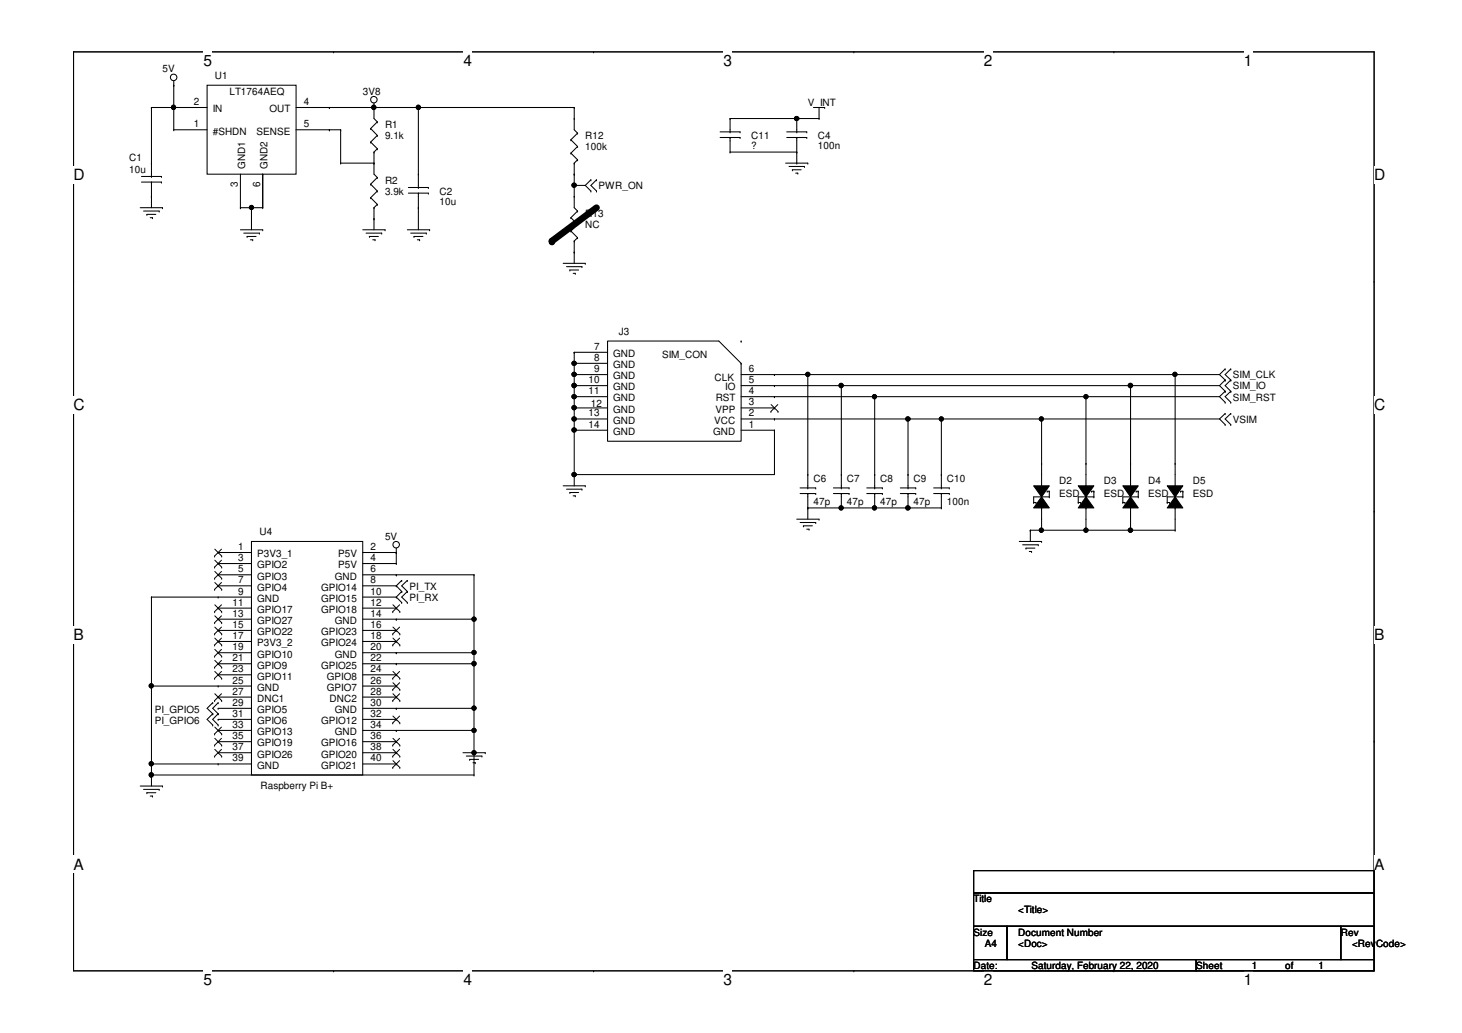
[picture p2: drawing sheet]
<svg xmlns="http://www.w3.org/2000/svg" width="297mm" height="210mm" viewBox="0 0 297 210" stroke-linecap="round" stroke-linejoin="round" font-family="sans-serif">
<path d="M14.9 10.5h264.3v186.8h-264.3z" fill="none" stroke="#000" stroke-width=".21"/>
<g fill="#fff">
<path d="M41.4 10.5h1.7v3.5h-1.7z"/>
<path d="M41.4 197.3h1.7v3.4h-1.7z"/>
</g>
<path d="M67.8 10.5h.1M67.8 197.3h.1" fill="none" stroke="#000" stroke-width=".21"/>
<g fill="#fff">
<path d="M94.2 10.5h1.7v3.5h-1.7z"/>
<path d="M94.2 197.3h1.7v3.4h-1.7z"/>
</g>
<path d="M120.6 10.5h.1M120.6 197.3h.1" fill="none" stroke="#000" stroke-width=".21"/>
<g fill="#fff">
<path d="M147 10.5h1.8v3.5h-1.8z"/>
<path d="M147 197.3h1.8v3.4h-1.8z"/>
</g>
<path d="M173.5 10.5h.1M173.5 197.3h.1" fill="none" stroke="#000" stroke-width=".21"/>
<g fill="#fff">
<path d="M199.9 10.5h1.7v3.5h-1.7z"/>
<path d="M199.9 197.3h1.7v3.4h-1.7z"/>
</g>
<path d="M226.3 10.5h.1M226.3 197.3h.1" fill="none" stroke="#000" stroke-width=".21"/>
<g fill="#fff">
<path d="M252.7 10.5h1.8v3.5h-1.8z"/>
<path d="M252.7 197.3h1.8v3.4h-1.8z"/>
<path d="M14.9 33.9h2.3v3.4h-2.3z"/>
<path d="M279.2 33.9h2.2v3.4h-2.2z"/>
<path d="M14.9 80.5h2.3v3.5h-2.3z"/>
<path d="M279.2 80.5h2.2v3.5h-2.2z"/>
</g>
<path d="M14.9 57.2h.1M279.2 57.2h.1" fill="none" stroke="#000" stroke-width=".21"/>
<g fill="#fff">
<path d="M14.9 127.2h2.1v3.5h-2.1z"/>
<path d="M279.2 127.2h2.1v3.5h-2.1z"/>
</g>
<path d="M14.9 103.9h.1M279.2 103.9h.1" fill="none" stroke="#000" stroke-width=".21"/>
<path d="M14.9 103.9h.1M279.2 103.9h.1" fill="none" stroke="#000" stroke-width=".2"/>
<g fill="#fff">
<path d="M14.9 173.9h2.1v3.5h-2.1z"/>
<path d="M279.2 173.9h2.1v3.5h-2.1z"/>
</g>
<g fill="none" stroke="#000" stroke-width=".21">
<path d="M35.3 17.3h.1M35.3 16.4v10M42.1 17.3h18.1v18.1h-18.1zM28.7 37h4.1M28.7 35.9h4.1M30.8 35.9h.1M30.8 37h.1M30.8 33.1h.1M30.8 39.9h.1M30.8 21.8h.1M30.8 21.8h11.3M30.8 21.8v14.1"/>
<path d="M30.8 37v5.2M32.8 37h.1M32.8 35.9h.1M35.3 21.8h.1M35.3 26.4h.1M35.3 26.4h6.8M48.8 35.4v6.8M53.4 35.4h.1M53.4 35.4v6.8M60.2 21.8h56.5M60.2 26.4h9M66.9 21.8h.1"/>
<path d="M66.9 26.4h.1M69.2 26.4h.1M69.2 33.1h.1M69.2 33.1h6.8M69.2 26.4v6.7M75.3 37.4h.1M75.3 26.1h.1M75.3 28.9h.1M75.3 37.4l1.4 1.4M75.3 26.1l1.4 1.4M75.3 28.9l1.4 1.3M76 21.8h.1"/>
<path d="M76 33.1h.1M76 30.9h.1M76 21v3.1l.7 .7M76 30.9v4.5l.7 .7M76.7 36.1h.1M76.7 38.8h.1M76.7 24.8h.1M76.7 27.5h.1M76.7 30.2h.1M76.7 36.1l-1.4 1.3M76.7 38.8l-1.4 1.4M76.7 24.8l-1.4 1.3"/>
<path d="M76.7 27.5l-1.4 1.4M76.7 30.2l-.7 .7M83 39.2h4M83 38.1h4M85 38.1h.1M85 39.2h.1M85 35.4h.1M85 21.8h.1M85 21.8v16.3M85 39.2v7.5M87 39.2h.1M87 38.1h.1"/>
<path d="M116 28.4h.1M116 31.1h.1M116 28.4l1.3 1.4M116 31.1l1.3 1.4M116.7 33.1h.1M116.7 24.1h.1M116.7 35.4h.1M116.7 39.9h.1M116.7 21.8h.1M116.7 37.7h.1M116.7 21.8v4.6l.6 .7M116.7 33.1v9.1l.6 .7"/>
<path d="M116.7 37.7h2.2M117.3 27.1h.1M117.3 29.8h.1M117.3 32.5h.1M117.3 27.1l-1.3 1.3M117.3 29.8l-1.3 1.3M117.3 32.5l-.6 .6M118.9 37.7l1.2 1.1M120.1 36.5h.1M120.1 38.8h.1M120.1 36.5l-1.2 1.2M121.2 38.8h.1"/>
<path d="M121.2 36.5h.1M121.2 36.5l-1.1 1.2 1.1 1.1M146.3 27.9h4.1M146.3 26.8h4.1M148.3 26.8h.1M148.3 27.9h.1M148.3 24.1h.1M148.3 30.9h.1M148.3 24.1v2.7M148.3 27.9v3M148.3 24.1h18.1M148.3 30.9h13.6"/>
<path d="M150.4 27.9h.1M150.4 26.8h.1M159.6 33.1h4.5M159.8 27.9h4.1M159.8 26.8h4.1M160.3 33.8h3.1M161 34.5h.1M161 34.5h1.8M161.7 35.2h.4M161.9 26.8h.1M161.9 27.9h.1M161.9 24.1h.1"/>
<path d="M161.9 30.9h.1M161.9 33.1h.1M161.9 24.1v2.7M161.9 27.9v5.2M162.1 35.2h.1M163.4 33.8h.1M163.9 27.9h.1M163.9 26.8h.1M164.1 33.1h.1M165.3 21.8h2.3M166.4 24.1h.1M166.4 21.8v2.3"/>
<path d="M167.6 21.8h.1M28.5 42.2h4.5M29.2 42.9h3.1M29.8 43.6h.1M29.8 43.6h1.9M30.5 44.2h.5M31 44.2h.1M32.3 42.9h.1M33 42.2h.1M48.8 42.2h.1M48.8 42.2h4.6M48.8 46.7h4.6"/>
<path d="M49.5 47.4h3.2M50.2 48h.1M50.2 48h1.8M50.9 48.7h.4M51.1 42.2h.1M51.1 42.2v4.5M51.3 48.7h.1M52.7 47.4h.1M53.4 46.7h.1M53.4 42.2h.1M73.7 46.7h4.5M74.4 47.4h3.2"/>
<path d="M75.1 48h.1M75.1 48h1.8M75.3 40.2h.1M75.3 40.2l1.4 1.3M75.7 48.7h.5M76 42.2h.1M76 44.4h.1M76 42.2v4.5M76.2 48.7h.1M76.7 41.5h.1M76.7 41.5l-.7 .7M77.6 47.4h.1"/>
<path d="M78.2 46.7h.1M82.8 46.7h4.5M83.4 47.4h3.2M84.1 48h.1M84.1 48h1.8M84.8 48.7h.5M85 42.2h.1M85.3 48.7h.1M86.6 47.4h.1M87.3 46.7h.1M114.4 53.5h4.5M115.1 54.2h3.1"/>
<path d="M115.8 54.9h.1M115.8 54.9h1.8M116 44.2h.1M116 46.9h.1M116 44.2l1.3 1.4M116 46.9l1.3 1.4M116.5 55.5h.4M116.7 49h.1M116.7 51.2h.1M116.7 49v4.5M116.9 55.5h.1M117.3 42.9h.1"/>
<path d="M117.3 45.6h.1M117.3 48.3h.1M117.3 42.9l-1.3 1.3M117.3 45.6l-1.3 1.3M117.3 48.3l-.6 .7M118.2 54.2h.1M118.9 53.5h.1M116.7 71.6h.1M116.7 73.8h.1M116.7 76.1h.1M116.7 78.4h.1M116.7 71.6v27.1"/>
<path d="M116.7 76.1h6.7M116.7 78.4h6.7M116.7 71.6h6.7M116.7 73.8h6.7M123.4 69.3h22.6l4.6 4.5v15.9h-27.2zM150.6 69.3h.1M150.6 73.8h.1M150.6 76.1h97.2M150.6 78.4h97.2M157.3 76.1h.1M157.3 78.4h.1M164.1 76.1h.1"/>
<path d="M164.1 76.1v23M170.9 78.4h.1M170.9 78.4v20.7M229.7 78.4h.1M229.7 78.4v20.3M238.8 76.1h.1M238.8 76.1v22.6M247.8 76.1l1.1 1.1M247.8 78.4l1.1 1.1M248.9 75h.1M248.9 77.2h.1M248.9 79.5h.1"/>
<path d="M248.9 75l-1.1 1.1M248.9 77.2l-1.1 1.2M248.9 79.5l-1.1 1.1M250.1 77.2h.1M250.1 75h.1M250.1 79.5h.1M250.1 75l-1.2 1.1 1.2 1.1M250.1 77.2l-1.2 1.2 1.2 1.1M250.1 79.5l-1.2 1.1 1.2 1.1M114.4 98.7h4.5M115.1 99.4h3.1M116.7 80.6h.1"/>
<path d="M116.7 82.9h.1M116.7 85.1h.1M116.7 87.4h.1M116.7 96.4h.1M116.7 85.1h6.7M116.7 80.6h6.7M116.7 87.4h6.7M116.7 82.9h6.7M118.2 99.4h.1M118.9 98.7h.1M150.6 85.1h97.2M150.6 80.6h97.2"/>
<path d="M150.6 87.4h6.7M150.6 82.9h6.7M157.3 85.1h.1M157.3 80.6h.1M157.3 87.4h.1M157.3 82.9h.1M157.3 87.4v9h-40.6M162.6 99.1h3.1M164.1 99.1h.1M164.1 96.4h.1M165.7 99.1h.1M169.3 99.1h3.2"/>
<path d="M170.9 99.1h.1M170.9 96.4h.1M172.5 99.1h.1M176.1 99.1h3.2M177.7 99.1h.1M177.7 96.4h.1M177.7 80.6h.1M177.7 80.6v18.5M179.3 99.1h.1M182.9 99.1h3.2M184.5 99.1h.1M184.5 96.4h.1"/>
<path d="M184.5 85.1h.1M184.5 85.1v14M186.1 99.1h.1M189.7 99.1h3.2M191.3 99.1h.1M191.3 96.4h.1M191.3 85.1h.1M191.3 85.1v14M192.9 99.1h.1M210 98.7h3.2l-1.6 2.3zM211.6 98.7h.1M211.6 94.2h.1"/>
<path d="M211.6 85.1h.1M211.6 85.1v13.6M212.8 99.8h.1M212.8 99.8h.4M213.2 99.8h.1M213.2 99.8v1.2M219.1 98.7h3.1l-1.6 2.3zM220.6 98.7h.1M220.6 94.2h.1M220.6 80.6h.1M220.6 80.6v18.1M221.8 99.8h.1"/>
<path d="M221.8 99.8h.4M222.2 99.8h.1M222.2 99.8v1.2M228.1 98.7h3.2l-1.6 2.3zM229.7 98.7h.1M229.7 94.2h.1M230.8 99.8h.1M230.8 99.8h.5M231.3 99.8h.1M231.3 99.8v1.2M237.1 98.7h3.2l-1.5 2.3zM238.8 98.7h.1"/>
<path d="M238.8 94.2h.1M239.9 99.8h.1M239.9 99.8h.4M240.3 99.8h.1M240.3 99.8v1.2M247.8 80.6l1.1 1.1M247.8 85.1l1.1 1.2M248.9 81.7h.1M248.9 84h.1M248.9 86.3h.1M248.9 84l-1.1 1.1M250.1 81.7h.1"/>
<path d="M250.1 86.3h.1M250.1 84h.1M250.1 84l-1.2 1.1 1.2 1.2M44.3 112.3h.1M44.3 114.5h.1M44.3 116.8h.1M44.3 119h.1M44.3 112.3h6.8M44.3 114.5h6.8M44.3 116.8h6.8M44.3 119h6.8M51.1 110h22.6v47.5h-22.6z"/>
<path d="M73.7 112.3h6.8M73.7 114.5h6.8M73.7 116.8h22.6M73.7 119h6.8M80.5 112.3h.1M80.5 114.5h.1M80.5 116.8h.1M80.5 119h.1M80.5 111.4v3.1M80.5 119l1.1 1.2M81.6 117.9h.1M81.6 117.9l-1.1 1.1"/>
<path d="M82.8 117.9h.1M82.8 117.9l-1.2 1.1 1.2 1.2M96.3 116.8h.1M96.3 116.8v40.7M115.8 100.1h.1M115.8 100.1h1.8M116.5 100.8h.4M116.9 100.8h.1M161.9 105.5h4.5M162.6 106.2h3.1M162.6 100.3h3.1M163.2 106.8h.1"/>
<path d="M163.2 106.8h1.9M163.9 107.5h.5M164.1 100.3h.1M164.1 103.2h.1M164.1 100.3v5.2M164.1 103.2h27.2M164.4 107.5h.1M165.7 106.2h.1M165.7 100.3h.1M166.4 105.5h.1M169.3 100.3h3.2M170.9 100.3h.1"/>
<path d="M170.9 103.2h.1M170.9 100.3v2.9M172.5 100.3h.1M176.1 100.3h3.2M177.7 100.3h.1M177.7 103.2h.1M177.7 100.3v2.9M179.3 100.3h.1M182.9 100.3h3.2M184.5 100.3h.1M184.5 103.2h.1M184.5 100.3v2.9"/>
<path d="M186.1 100.3h.1M189.7 100.3h3.2M191.3 100.3h.1M191.3 103.2h.1M191.3 100.3v2.9M192.9 100.3h.1M207.1 110h4.5M207.8 110.7h3.1M208.4 111.4h.1M208.4 111.4h1.9M209.1 112.1h.5M209.3 107.7h.1"/>
<path d="M209.3 107.7h29.5M209.3 107.7v2.3M209.6 112.1h.1M210 102.1h.1M210 102.1h.5M210.5 102.1h.1M210.9 110.7h.1M211.6 101l1.6 2.2h-3.2zM211.6 110h.1M211.6 103.2h.1M211.6 107.7h.1M211.6 103.2v4.5"/>
<path d="M213.2 101h.1M213.2 101h-3.2v1.1M219.1 102.1h.1M219.1 102.1h.4M219.5 102.1h.1M220.6 101l1.6 2.2h-3.1zM220.6 103.2h.1M220.6 107.7h.1M220.6 103.2v4.5M222.2 101h.1M222.2 101h-3.1v1.1M228.1 102.1h.1"/>
<path d="M228.1 102.1h.5M228.6 102.1h.1M229.7 101l1.6 2.2h-3.2zM229.7 103.2h.1M229.7 107.7h.1M229.7 103.2v4.5M231.3 101h.1M231.3 101h-3.2v1.1M237.1 102.1h.1M237.1 102.1h.5M237.6 102.1h.1M238.8 101l1.5 2.2h-3.2z"/>
<path d="M238.8 103.2h.1M238.8 107.7h.1M238.8 103.2v4.5M240.3 101h.1M240.3 101h-3.2v1.1M30.8 121.3h.1M30.8 139.4h.1M30.8 121.3v38.4M30.8 121.3h20.3M30.8 139.4h20.3M44.3 121.3h.1M44.3 123.6h.1"/>
<path d="M44.3 125.8h.1M44.3 128.1h.1M44.3 130.3h.1M44.3 132.6h.1M44.3 134.9h.1M44.3 137.1h.1M44.3 139.4h.1M44.3 123.6h6.8M44.3 125.8h6.8M44.3 128.1h6.8M44.3 130.3h6.8M44.3 132.6h6.8"/>
<path d="M44.3 134.9h6.8M44.3 137.1h6.8M73.7 121.3h6.8M73.7 123.6h6.8M73.7 125.8h22.6M73.7 128.1h6.8M73.7 130.3h6.8M73.7 132.6h22.6M73.7 134.9h22.6M73.7 137.1h6.8M73.7 139.4h6.8M80.5 121.3h.1"/>
<path d="M80.5 123.6h.1M80.5 125.8h.1M80.5 128.1h.1M80.5 130.3h.1M80.5 132.6h.1M80.5 134.9h.1M80.5 137.1h.1M80.5 139.4h.1M80.5 121.3l1.1 1.1M81.6 120.2h.1M81.6 122.4h.1M81.6 120.2l-1.1 1.1"/>
<path d="M82.8 120.2h.1M82.8 122.4h.1M82.8 120.2l-1.2 1.1 1.2 1.1M96.3 125.8h.1M96.3 132.6h.1M96.3 134.9h.1M14.9 150.6h.1M28.5 159.7h4.5M30.8 155.2h.1M30.8 157.5h.1M30.8 155.2h20.3M30.8 157.5h65.5"/>
<path d="M33 159.7h.1M43.2 142.8h.1M43.2 145h.1M43.2 147.3h.1M43.2 142.8l-1.1 1.1 1.1 1.1M43.2 145l-1.1 1.2 1.1 1.1M44.3 142.8h.1M44.3 145h.1M44.3 147.3h.1M44.3 141.6h.1M44.3 143.9h.1M44.3 146.2h.1"/>
<path d="M44.3 148.4h.1M44.3 150.7h.1M44.3 153h.1M44.3 155.2h.1M44.3 153h6.8M44.3 142.8l-1.1 1.1 1.1 1.1M44.3 145l-1.1 1.2 1.1 1.1M44.3 141.6h6.8M44.3 143.9h6.8M44.3 146.2h6.8M44.3 148.4h6.8M44.3 150.7h6.8"/>
<path d="M73.7 153h6.8M73.7 141.6h6.8M73.7 143.9h22.6M73.7 146.2h6.8M73.7 148.4h22.6M73.7 150.7h6.8M73.7 155.2h6.8M80.5 141.6h.1M80.5 143.9h.1M80.5 146.2h.1M80.5 148.4h.1M80.5 150.7h.1"/>
<path d="M80.5 153h.1M80.5 155.2h.1M94.1 153h4.5M94.7 153.6h3.2M95.4 154.3h.1M95.4 154.3h1.8M96.1 155h.5M96.3 148.4h.1M96.3 143.9h.1M96.3 157.5h.1M96.6 155h.1M97.9 153.6h.1"/>
<path d="M98.6 153h.1M279.2 150.6h.1M29.2 160.4h3.1M29.8 161.1h.1M29.8 161.1h1.9M30.5 161.8h.5M31 161.8h.1M32.3 160.4h.1M197.8 176.9h81.4v4.5h-81.4zM197.8 181.4h81.4v6.8h-81.4zM197.8 188.2h6.8v6.8h-6.8zM197.8 195h45.2v2.3h-45.2z"/>
<path d="M204.6 188.2h67.8v6.8h-67.8zM243 195h36.2v2.3h-36.2zM272.4 188.2h6.8v6.8h-6.8z"/>
<circle cx="35.3" cy="15.7" r=".66"/>
<circle cx="35.2" cy="21.8" r=".44"/>
<circle cx="75.9" cy="21.8" r=".44"/>
<circle cx="76" cy="20.3" r=".66"/>
<circle cx="85" cy="21.8" r=".44"/>
<circle cx="116.6" cy="37.6" r=".44"/>
<circle cx="161.9" cy="24.1" r=".44"/>
<circle cx="51.1" cy="42.2" r=".43"/>
<circle cx="116.6" cy="78.3" r=".45"/>
<circle cx="116.6" cy="76.1" r=".44"/>
<circle cx="116.6" cy="73.8" r=".44"/>
<circle cx="164.1" cy="76.1" r=".43"/>
<circle cx="170.9" cy="78.3" r=".44"/>
<circle cx="229.7" cy="78.3" r=".45"/>
<circle cx="238.7" cy="76.1" r=".43"/>
<circle cx="116.6" cy="87.4" r=".44"/>
<circle cx="116.6" cy="80.6" r=".44"/>
<circle cx="116.6" cy="82.8" r=".44"/>
<circle cx="116.6" cy="85.1" r=".44"/>
<circle cx="116.6" cy="96.4" r=".44"/>
<circle cx="177.7" cy="80.6" r=".43"/>
<circle cx="184.5" cy="85.1" r=".44"/>
<circle cx="191.3" cy="85.1" r=".43"/>
<circle cx="211.6" cy="85.1" r=".43"/>
<circle cx="220.6" cy="80.6" r=".43"/>
<circle cx="80.5" cy="110.7" r=".66"/>
<circle cx="170.9" cy="103.2" r=".43"/>
<circle cx="177.7" cy="103.2" r=".43"/>
<circle cx="184.5" cy="103.2" r=".44"/>
<circle cx="211.6" cy="107.7" r=".43"/>
<circle cx="220.6" cy="107.7" r=".43"/>
<circle cx="229.7" cy="107.7" r=".44"/>
<circle cx="30.7" cy="139.4" r=".43"/>
<circle cx="96.3" cy="134.8" r=".44"/>
<circle cx="96.3" cy="132.6" r=".43"/>
<circle cx="96.3" cy="125.8" r=".43"/>
<circle cx="30.7" cy="157.5" r=".44"/>
<circle cx="30.7" cy="155.2" r=".43"/>
<circle cx="96.3" cy="143.9" r=".43"/>
<circle cx="96.3" cy="152.9" r=".43"/>
<circle cx="96.3" cy="148.4" r=".43"/>
</g>
<path d="M121.2 42.2l-9.1 6.8" fill="none" stroke="#000" stroke-width="1.4"/>
<circle cx="112.1" cy="49" r=".68" fill="#000"/>
<g fill="none" stroke="#000" stroke-width=".2">
<path d="M156.6 83.6h.1M156.7 82.2l1.4 1.4M158 82.2l-1.4 1.4M158.1 83.6h.1M43.6 113h.1M43.6 115.2h.1M43.6 117.5h.1M43.6 119.8h.1M43.6 111.6l1.4 1.4M43.6 113.8l1.4 1.4M43.6 116.1l1.4 1.4M43.6 118.4l1.4 1.4"/>
<path d="M45 111.6l-1.4 1.4M45 113.8l-1.4 1.4M45 116.1l-1.4 1.4M45 118.4l-1.4 1.4M45 113h.1M45 115.2h.1M45 117.5h.1M45 119.8h.1M43.6 124.3h.1M43.6 126.5h.1M43.6 128.8h.1M43.6 131.1h.1"/>
<path d="M43.6 133.3h.1M43.6 135.6h.1M43.6 137.8h.1M43.6 122.9l1.4 1.4M43.6 125.1l1.4 1.4M43.6 127.4l1.4 1.4M43.6 129.7l1.4 1.4M43.6 132l1.4 1.3M43.6 134.2l1.4 1.4M43.6 136.4l1.4 1.4M45 122.9l-1.4 1.4M45 125.1l-1.4 1.4"/>
<path d="M45 127.4l-1.4 1.4M45 129.7l-1.4 1.4M45 132l-1.4 1.3M45 134.2l-1.4 1.4M45 136.4l-1.4 1.4M45 124.3h.1M45 126.5h.1M45 128.8h.1M45 131.1h.1M45 133.3h.1M45 135.6h.1M45 137.8h.1"/>
<path d="M79.8 124.3h.1M79.8 128.8h.1M79.8 131.1h.1M79.8 137.8h.1M79.8 122.9l1.4 1.4M79.8 127.4l1.4 1.4M79.8 129.7l1.4 1.4M79.8 136.4l1.4 1.4M79.8 138.7l1.4 1.4M81.2 122.9l-1.4 1.4M81.2 127.4l-1.4 1.4M81.2 129.7l-1.4 1.4"/>
<path d="M81.2 136.4l-1.4 1.4M81.2 138.7l-1.4 1.4M81.2 124.3h.1M81.2 128.8h.1M81.2 131.1h.1M81.2 137.8h.1M43.6 142.4h.1M43.6 149.1h.1M43.6 151.4h.1M43.6 153.7h.1M43.6 141l1.4 1.4M43.6 147.7l1.4 1.4"/>
<path d="M43.6 150l1.4 1.4M43.6 152.3l1.4 1.4M45 141l-1.4 1.4M45 147.7l-1.4 1.4M45 150l-1.4 1.4M45 152.3l-1.4 1.4M45 142.4h.1M45 149.1h.1M45 151.4h.1M45 153.7h.1M79.8 140.1h.1M79.8 142.4h.1"/>
<path d="M79.8 146.9h.1M79.8 151.4h.1M79.8 153.7h.1M79.8 156h.1M79.8 141l1.4 1.4M79.8 145.5l1.4 1.4M79.8 150l1.4 1.4M79.8 152.3l1.4 1.4M79.8 154.6l1.4 1.4M81.2 141l-1.4 1.4M81.2 145.5l-1.4 1.4M81.2 150l-1.4 1.4"/>
<path d="M81.2 152.3l-1.4 1.4M81.2 154.6l-1.4 1.4M81.2 140.1h.1M81.2 142.4h.1M81.2 146.9h.1M81.2 151.4h.1M81.2 153.7h.1M81.2 156h.1"/>
</g>
<g fill="#000">
<path d="M211.6 101l1.6 2.2h-3.2z" fill-rule="evenodd"/>
<path d="M210 98.7h3.2l-1.6 2.3z" fill-rule="evenodd"/>
<path d="M220.6 101l1.6 2.2h-3.1z" fill-rule="evenodd"/>
<path d="M219.1 98.7h3.1l-1.6 2.3z" fill-rule="evenodd"/>
<path d="M229.7 101l1.6 2.2h-3.2z" fill-rule="evenodd"/>
<path d="M228.1 98.7h3.2l-1.6 2.3z" fill-rule="evenodd"/>
<path d="M238.8 101l1.5 2.2h-3.2z" fill-rule="evenodd"/>
<path d="M237.1 98.7h3.2l-1.5 2.3z" fill-rule="evenodd"/>
<circle cx="35.2" cy="21.8" r=".44"/>
<circle cx="75.9" cy="21.8" r=".44"/>
<circle cx="85" cy="21.8" r=".44"/>
<circle cx="116.6" cy="37.6" r=".44"/>
<circle cx="161.9" cy="24.1" r=".44"/>
<circle cx="51.1" cy="42.2" r=".43"/>
<circle cx="116.6" cy="78.3" r=".45"/>
<circle cx="116.6" cy="76.1" r=".44"/>
<circle cx="116.6" cy="73.8" r=".44"/>
<circle cx="164.1" cy="76.1" r=".43"/>
<circle cx="170.9" cy="78.3" r=".44"/>
<circle cx="229.7" cy="78.3" r=".45"/>
<circle cx="238.7" cy="76.1" r=".43"/>
<circle cx="116.6" cy="87.4" r=".44"/>
<circle cx="116.6" cy="80.6" r=".44"/>
<circle cx="116.6" cy="82.8" r=".44"/>
<circle cx="116.6" cy="85.1" r=".44"/>
<circle cx="116.6" cy="96.4" r=".44"/>
<circle cx="177.7" cy="80.6" r=".43"/>
<circle cx="184.5" cy="85.1" r=".44"/>
<circle cx="191.3" cy="85.1" r=".43"/>
<circle cx="211.6" cy="85.1" r=".43"/>
<circle cx="220.6" cy="80.6" r=".43"/>
<circle cx="170.9" cy="103.2" r=".43"/>
<circle cx="177.7" cy="103.2" r=".43"/>
<circle cx="184.5" cy="103.2" r=".44"/>
<circle cx="211.6" cy="107.7" r=".43"/>
<circle cx="220.6" cy="107.7" r=".43"/>
<circle cx="229.7" cy="107.7" r=".44"/>
<circle cx="30.7" cy="139.4" r=".43"/>
<circle cx="96.3" cy="134.8" r=".44"/>
<circle cx="96.3" cy="132.6" r=".43"/>
<circle cx="96.3" cy="125.8" r=".43"/>
<circle cx="30.7" cy="157.5" r=".44"/>
<circle cx="30.7" cy="155.2" r=".43"/>
<circle cx="96.3" cy="143.9" r=".43"/>
<circle cx="96.3" cy="152.9" r=".43"/>
<circle cx="96.3" cy="148.4" r=".43"/>
</g>
<g font-size="3.1">
<text x="41.4" y="13.3">5</text>
<text x="94.2" y="13.3">4</text>
<text x="147" y="13.3">3</text>
<text x="199.9" y="13.3">2</text>
<text x="252.7" y="13.3">1</text>
<text x="14.9" y="36.7">D</text>
<text x="279.2" y="36.7">D</text>
<text x="14.9" y="83.3">C</text>
<text x="279.2" y="83.3">C</text>
<text x="14.9" y="130">B</text>
<text x="279.2" y="130">B</text>
<text x="14.9" y="176.7">A</text>
<text x="279.2" y="176.7">A</text>
<text x="41.4" y="200.1">5</text>
<text x="94.2" y="200.1">4</text>
<text x="147" y="200.1">3</text>
<text x="199.9" y="200.1">2</text>
<text x="252.7" y="200.1">1</text>
</g>
<g font-size="2">
<text x="33" y="14.7">5V</text>
<text x="43.6" y="16">U1</text>
<text x="39.4" y="21.3">2</text>
<text x="43.2" y="22.8">IN</text>
<text x="46.6" y="19.2">LT1764AEQ</text>
<text x="54.8" y="22.8">OUT</text>
<text x="61.7" y="21.3">4</text>
<text x="73.7" y="19.2">3V8</text>
<text x="164.1" y="21.5">V_INT</text>
<text x="39.4" y="25.9">1</text>
<text x="43.2" y="27.3">#SHDN</text>
<text x="52.1" y="27.3">SENSE</text>
<text x="61.7" y="25.9">5</text>
<text x="78.2" y="26">R1</text>
<text x="78.2" y="28.3">9.1k</text>
<text x="118.9" y="28.3">R12</text>
<text x="152.6" y="28.3">C11</text>
<text x="166.2" y="28.3">C4</text>
<text x="26.2" y="32.8">C1</text>
<text x="26.2" y="35.1">10u</text>
<text x="49.8" y="34.2" transform="rotate(-90 49.8 34.2)">GND1</text>
<text x="54.4" y="34.2" transform="rotate(-90 54.4 34.2)">GND2</text>
<text x="118.9" y="30.5">100k</text>
<text x="152.6" y="30.3">?</text>
<text x="166.2" y="30.3">100n</text>
<text x="48.3" y="38.1" transform="rotate(-90 48.3 38.1)">3</text>
<text x="52.9" y="38.1" transform="rotate(-90 52.9 38.1)">6</text>
<text x="78.2" y="37.3">R2</text>
<text x="78.2" y="39.6">3.9k</text>
<text x="89.3" y="39.6">C2</text>
<text x="89.3" y="41.6">10u</text>
<text x="121.6" y="38.4">PWR_ON</text>
<text x="118.9" y="44.1">R13</text>
<text x="118.9" y="46.4">NC</text>
<text x="120.7" y="71.1">7</text>
<text x="125.7" y="68.1">J3</text>
<text x="119.6" y="77.9">10</text>
<text x="120.7" y="73.3">8</text>
<text x="120.7" y="75.6">9</text>
<text x="124.6" y="72.6">GND</text>
<text x="124.6" y="74.8">GND</text>
<text x="124.6" y="77.1">GND</text>
<text x="134.5" y="72.8">SIM_CON</text>
<text x="145.2" y="77.3">CLK</text>
<text x="152.1" y="77.9">5</text>
<text x="152.1" y="75.6">6</text>
<text x="250.5" y="76.9">SIM_CLK</text>
<text x="119.6" y="80.1">11</text>
<text x="120.1" y="82.8">12</text>
<text x="124.6" y="79.3">GND</text>
<text x="124.6" y="81.6">GND</text>
<text x="124.6" y="83.9">GND</text>
<text x="145.4" y="83.9">VPP</text>
<text x="145.4" y="81.6">RST</text>
<text x="147.4" y="79.3">IO</text>
<text x="152.1" y="82.4">3</text>
<text x="152.1" y="80.1">4</text>
<text x="250.5" y="79.1">SIM_IO</text>
<text x="250.5" y="81.4">SIM_RST</text>
<text x="119.6" y="84.6">13</text>
<text x="119.6" y="86.9">14</text>
<text x="124.6" y="86.1">GND</text>
<text x="124.6" y="88.4">GND</text>
<text x="144.9" y="88.4">GND</text>
<text x="145.1" y="86.1">VCC</text>
<text x="152.1" y="86.9">1</text>
<text x="152.1" y="84.6">2</text>
<text x="250.5" y="85.9">VSIM</text>
<text x="165.3" y="97.9">C6</text>
<text x="172" y="97.9">C7</text>
<text x="178.9" y="97.9">C8</text>
<text x="185.6" y="97.9">C9</text>
<text x="192.4" y="97.9">C10</text>
<text x="215.2" y="98.3">D2</text>
<text x="215.2" y="101">ESD</text>
<text x="224.3" y="98.3">D3</text>
<text x="224.3" y="101">ESD</text>
<text x="233.3" y="98.3">D4</text>
<text x="233.3" y="101">ESD</text>
<text x="242.4" y="98.3">D5</text>
<text x="242.4" y="101">ESD</text>
<text x="165.3" y="102.7">47p</text>
<text x="172" y="102.7">47p</text>
<text x="178.9" y="102.7">47p</text>
<text x="185.6" y="102.7">47p</text>
<text x="192.4" y="102.7">100n</text>
<text x="48.4" y="111.8">1</text>
<text x="52.2" y="113.2">P3V3_1</text>
<text x="52.7" y="108.8">U4</text>
<text x="68.7" y="113.2">P5V</text>
<text x="75.3" y="111.8">2</text>
<text x="78.2" y="109.6">5V</text>
<text x="48.4" y="114">3</text>
<text x="48.4" y="116.3">5</text>
<text x="48.4" y="118.5">7</text>
<text x="52.2" y="115.5">GPIO2</text>
<text x="52.2" y="117.8">GPIO3</text>
<text x="68" y="117.8">GND</text>
<text x="68.7" y="115.5">P5V</text>
<text x="75.3" y="116.3">6</text>
<text x="75.3" y="118.5">8</text>
<text x="75.3" y="114">4</text>
<text x="83.2" y="119.8">PI_TX</text>
<text x="47.2" y="123.1">11</text>
<text x="47.2" y="125.3">13</text>
<text x="48.4" y="120.8">9</text>
<text x="52.2" y="120">GPIO4</text>
<text x="52.2" y="122.3">GND</text>
<text x="52.2" y="124.5">GPIO17</text>
<text x="65.3" y="120">GPIO14</text>
<text x="65.3" y="122.3">GPIO15</text>
<text x="65.3" y="124.5">GPIO18</text>
<text x="75.3" y="125.3">14</text>
<text x="75.3" y="120.8">10</text>
<text x="75.3" y="123.1">12</text>
<text x="83.2" y="122.1">PI_RX</text>
<text x="47.2" y="127.6">15</text>
<text x="47.2" y="129.8">17</text>
<text x="52.2" y="126.8">GPIO27</text>
<text x="52.2" y="129.1">GPIO22</text>
<text x="52.2" y="131.3">P3V3_2</text>
<text x="65.3" y="129.1">GPIO23</text>
<text x="65.3" y="131.3">GPIO24</text>
<text x="68" y="126.8">GND</text>
<text x="75.3" y="127.6">16</text>
<text x="75.3" y="129.8">18</text>
<text x="47.2" y="132.1">19</text>
<text x="47.2" y="134.4">21</text>
<text x="47.2" y="136.6">23</text>
<text x="52.2" y="133.6">GPIO10</text>
<text x="52.2" y="135.8">GPIO9</text>
<text x="65.3" y="135.8">GPIO25</text>
<text x="68" y="133.6">GND</text>
<text x="75.3" y="132.1">20</text>
<text x="75.3" y="134.4">22</text>
<text x="75.3" y="136.6">24</text>
<text x="47.2" y="138.9">25</text>
<text x="47.2" y="141.1">27</text>
<text x="47.2" y="143.4">29</text>
<text x="52.2" y="138.1">GPIO11</text>
<text x="52.2" y="140.4">GND</text>
<text x="52.2" y="142.6">DNC1</text>
<text x="66.4" y="138.1">GPIO8</text>
<text x="66.4" y="140.4">GPIO7</text>
<text x="67" y="142.6">DNC2</text>
<text x="75.3" y="143.4">30</text>
<text x="75.3" y="141.1">28</text>
<text x="75.3" y="138.9">26</text>
<text x="31.5" y="144.9">PI_GPIO5</text>
<text x="31.5" y="147.2">PI_GPIO6</text>
<text x="47.2" y="145.7">31</text>
<text x="47.2" y="147.9">33</text>
<text x="52.2" y="144.9">GPIO5</text>
<text x="52.2" y="147.2">GPIO6</text>
<text x="52.2" y="149.4">GPIO13</text>
<text x="65.3" y="147.2">GPIO12</text>
<text x="68" y="144.9">GND</text>
<text x="68" y="149.4">GND</text>
<text x="75.3" y="147.9">34</text>
<text x="75.3" y="145.7">32</text>
<text x="47.2" y="150.2">35</text>
<text x="47.2" y="152.4">37</text>
<text x="47.2" y="154.7">39</text>
<text x="52.2" y="151.7">GPIO19</text>
<text x="52.2" y="153.9">GPIO26</text>
<text x="65.3" y="151.7">GPIO16</text>
<text x="65.3" y="153.9">GPIO20</text>
<text x="75.3" y="150.2">36</text>
<text x="75.3" y="152.4">38</text>
<text x="75.3" y="154.7">40</text>
<text x="52.2" y="156.2">GND</text>
<text x="52.9" y="160.3">Raspberry Pi B+</text>
<text x="65.3" y="156.2">GPIO21</text>
<text x="197.8" y="183.3">Title</text>
<text x="206.9" y="185.6">&lt;Title&gt;</text>
<text x="197.8" y="190.1">Size</text>
<text x="206.9" y="190.1">Document Number</text>
<text x="272.4" y="190.1">Rev</text>
<text x="197.8" y="196.9">Date:</text>
<text x="200.1" y="192.4">A4</text>
<text x="206.9" y="192.4">&lt;Doc&gt;</text>
<text x="209.6" y="196.9">Saturday, February 22, 2020</text>
<text x="243" y="196.9">Sheet</text>
<text x="254.3" y="196.9">1</text>
<text x="261.1" y="196.9">of</text>
<text x="267.9" y="196.9">1</text>
<text x="274.7" y="192.4">&lt;RevCode&gt;</text>
</g>
</svg>
